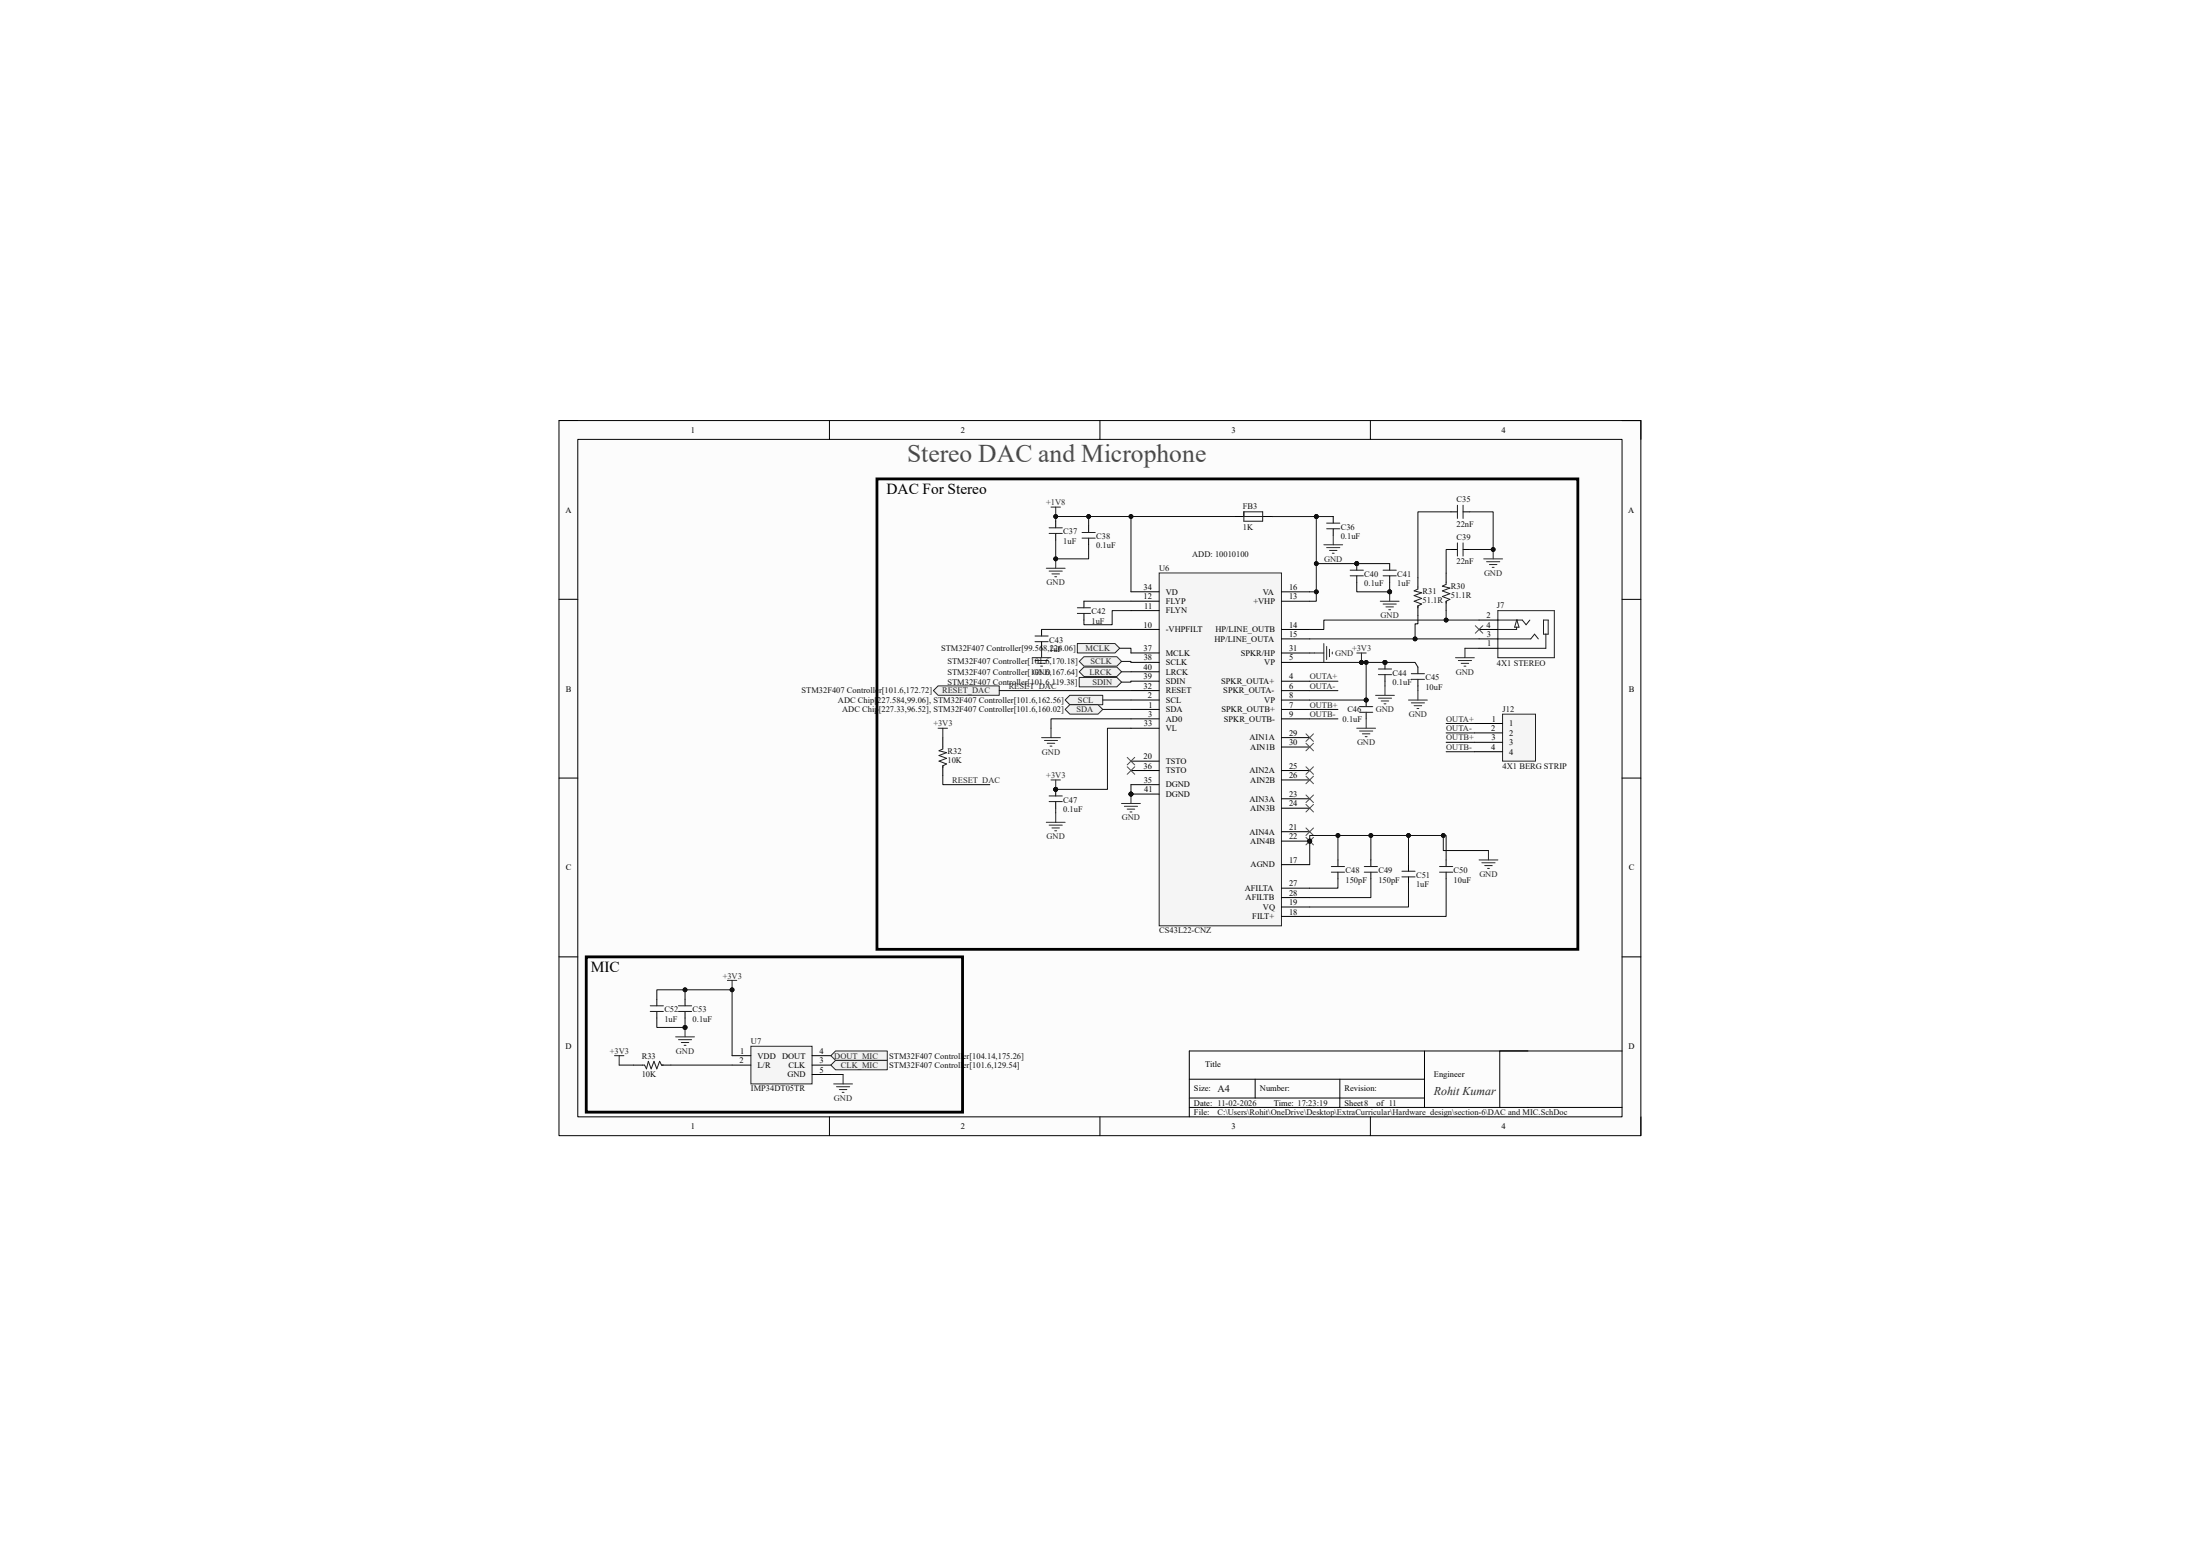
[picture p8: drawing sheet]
<svg xmlns="http://www.w3.org/2000/svg" width="594mm" height="420mm" viewBox="0 0 594 420" stroke-linecap="round" stroke-linejoin="round" font-family="sans-serif">
<path d="M150.9 113.5h292.1v193h-292.1z" fill-rule="evenodd" fill="#fcfcfc"/>
<path d="M150.9 113.5h292.1v193h-292.1z" fill="none" stroke="#000" stroke-width=".27"/>
<path d="M156 118.6h281.9v182.9h-281.9z" fill-rule="evenodd" fill="#fcfcfc"/>
<g fill="none" stroke="#000" stroke-width=".27">
<path d="M150.9 113.5h5.1M156 118.6h281.9v182.9h-281.9zM223.9 113.5v5.1M297 113.5v5.1M370 113.5v5.1M437.9 113.5h5.1v5.1M150.9 161.8h5.1M437.9 161.8h5.1M150.9 210h5.1M437.9 210h5.1M150.9 258.3h5.1M437.9 258.3h5.1"/>
<path d="M321.1 291.3h63.5M321.1 298.9h116.8M321.1 296.4h63.5M338.9 291.3v5.1M361.7 291.3v7.6M384.6 283.7v15.2M404.9 283.7v15.2M437.9 283.7h-116.8v17.8M223.9 301.5v5M297 301.5v5M370 301.5v5M443 301.5v5"/>
</g>
<circle cx="353.6" cy="227" r=".51" fill="#0e0e0e"/>
<circle cx="353.6" cy="227" r=".51" fill="none" stroke="#0e0e0e" stroke-width=".27"/>
<circle cx="305.3" cy="214.3" r=".51" fill="#0e0e0e"/>
<circle cx="305.3" cy="214.3" r=".51" fill="none" stroke="#0e0e0e" stroke-width=".27"/>
<path d="M313 154.7h33v95.2h-33z" fill-rule="evenodd" fill="#f5f5f5"/>
<path d="M313 154.7h33v95.2h-33z" fill="none" stroke="#262626" stroke-width=".27"/>
<g fill="none" stroke="#000" stroke-width=".27">
<path d="M346 159.7h7.6M305.4 169.9h7.6M305.4 164.8h7.6M305.4 162.3h7.6M346 178.8h7.6M346 169.9h7.6M346 162.3h7.6M346 172.4h7.6M305.4 191.5h7.6M305.4 188.9h7.6M305.4 194h7.6M346 191.5h7.6"/>
<path d="M346 189h7.6M346 194h7.6M346 183.9h7.6M346 186.4h7.6M305.4 205.4h7.6M346 233.4h7.6M346 224.5h7.6M346 227h7.6M346 247.4h7.6M346 244.8h7.6"/>
</g>
<circle cx="353.6" cy="227" r=".51" fill="#0e0e0e"/>
<circle cx="353.6" cy="227" r=".51" fill="none" stroke="#0e0e0e" stroke-width=".27"/>
<g fill="none" stroke="#000" stroke-width=".27">
<path d="M305.4 159.7h7.6M305.4 176.2h7.6M305.4 178.8h7.6M346 176.3h7.6M305.4 186.4h7.6M305.4 196.6h7.6M305.4 183.9h7.6M305.4 181.3h7.6M346 199.1h7.6M305.4 208h7.6M305.4 211.8h7.6M305.4 214.3h7.6"/>
<path d="M346 215.6h7.6M346 218.1h7.6M346 208h7.6M346 210.5h7.6M346 201.6h7.6M346 239.7h7.6M346 242.3h7.6"/>
</g>
<circle cx="305.3" cy="214.3" r=".51" fill="#0e0e0e"/>
<circle cx="305.3" cy="214.3" r=".51" fill="none" stroke="#0e0e0e" stroke-width=".27"/>
<path d="M285 140.7v1.8M285 144v1.8M293.9 142v1.7M293.9 145.3v1.7" fill="none" stroke="#000" stroke-width=".27"/>
<path d="M283.3 144h3.5M283.3 142.5h3.5M292.1 145.3h3.6M292.1 143.7h3.6" fill="none" stroke="#1c1c1c" stroke-width=".27"/>
<path d="M282.5 153.4h5.1M283.3 154.1h3.5M284 154.9h2M284.8 155.7h.5M285 150.8v2.6" fill="none" stroke="#262626" stroke-width=".27"/>
<circle cx="285" cy="150.8" r=".51" fill="#0e0e0e"/>
<circle cx="285" cy="150.8" r=".51" fill="none" stroke="#0e0e0e" stroke-width=".27"/>
<path d="M281.2 169.9v1.8M281.2 173.2v1.8M292.7 162.3v1.8M292.7 165.6v1.8" fill="none" stroke="#000" stroke-width=".27"/>
<path d="M279.4 173.2h3.6M279.4 171.7h3.6M290.9 165.6h3.5M290.9 164.1h3.5" fill="none" stroke="#1c1c1c" stroke-width=".27"/>
<path d="M278.7 177.5h5.1M279.4 178.3h3.6M280.2 179h2M281 179.8h.5M281.2 175v2.5" fill="none" stroke="#262626" stroke-width=".27"/>
<path d="M290.9 173.7h10.1l1.3 1.3-1.3 1.2h-10.1z" fill-rule="evenodd" fill="#f0f0f0"/>
<path d="M290.9 173.7h10.1l1.3 1.3-1.3 1.2h-10.1z" fill="none" stroke="#262626" stroke-width=".27"/>
<path d="M292.7 177.3h8.8l1.3 1.2-1.3 1.3h-8.8l-1.3-1.3z" fill-rule="evenodd" fill="#f0f0f0"/>
<path d="M292.7 177.3h8.8l1.3 1.2-1.3 1.3h-8.8l-1.3-1.3z" fill="none" stroke="#262626" stroke-width=".27"/>
<path d="M292.7 180.1h8.8l1.3 1.2-1.3 1.3h-8.8l-1.3-1.3z" fill-rule="evenodd" fill="#f0f0f0"/>
<path d="M292.7 180.1h8.8l1.3 1.2-1.3 1.3h-8.8l-1.3-1.3z" fill="none" stroke="#262626" stroke-width=".27"/>
<path d="M291.4 182.8h10.1l1.3 1.3-1.3 1.3h-10.1z" fill-rule="evenodd" fill="#f0f0f0"/>
<path d="M291.4 182.8h10.1l1.3 1.3-1.3 1.3h-10.1z" fill="none" stroke="#262626" stroke-width=".27"/>
<path d="M252 186.4l1.3-1.3h16.5v2.6h-16.5z" fill-rule="evenodd" fill="#f0f0f0"/>
<path d="M283.8 136.9h2.5M285 136.9v2.5M252 186.4l1.3-1.3h16.5v2.6h-16.5z" fill="none" stroke="#262626" stroke-width=".27"/>
<path d="M254.6 199.1v2.5M254.6 206.7v2.6" fill="none" stroke="#000" stroke-width=".27"/>
<path d="M254.6 201.6v.6l-1.1 .4 2.1 .6-2.1 .7 2.1 .8-2.1 .7 2.1 .8-1 .5v.5" fill="none" stroke="#1c1c1c" stroke-width=".27"/>
<circle cx="285" cy="139.4" r=".51" fill="#0e0e0e"/>
<circle cx="285" cy="139.4" r=".51" fill="none" stroke="#0e0e0e" stroke-width=".27"/>
<path d="M253.3 196.6h2.5M254.6 196.6v2.5" fill="none" stroke="#262626" stroke-width=".27"/>
<path d="M287.6 188.9l1.2-1.2h8.9v2.5h-8.9z" fill-rule="evenodd" fill="#f0f0f0"/>
<path d="M287.6 188.9l1.2-1.2h8.9v2.5h-8.9z" fill="none" stroke="#262626" stroke-width=".27"/>
<path d="M287.6 191.5l1.2-1.3h7.7l1.2 1.3-1.2 1.3h-7.7z" fill-rule="evenodd" fill="#f0f0f0"/>
<path d="M281.2 199.1h5.1M282 199.9h3.5M283.8 196.6v2.5M287.6 191.5l1.2-1.3h7.7l1.2 1.3-1.2 1.3h-7.7zM282.7 200.6h2.1M283.5 201.4h.5M283.8 210.5h2.5M285 210.5v2.6" fill="none" stroke="#262626" stroke-width=".27"/>
<circle cx="285" cy="213.1" r=".51" fill="#0e0e0e"/>
<circle cx="285" cy="213.1" r=".51" fill="none" stroke="#0e0e0e" stroke-width=".27"/>
<circle cx="285" cy="213.1" r=".51" fill="#0e0e0e"/>
<circle cx="285" cy="213.1" r=".51" fill="none" stroke="#0e0e0e" stroke-width=".27"/>
<path d="M285 213.1v1.7M285 216.4v1.7" fill="none" stroke="#000" stroke-width=".27"/>
<circle cx="285" cy="213.1" r=".51" fill="#0e0e0e"/>
<circle cx="285" cy="213.1" r=".51" fill="none" stroke="#0e0e0e" stroke-width=".27"/>
<path d="M283.3 216.4h3.5M283.3 214.8h3.5" fill="none" stroke="#1c1c1c" stroke-width=".27"/>
<path d="M285 219.4v2.6M302.8 216.9h5.1M303.6 217.6h3.5M304.3 218.4h2.1M305.1 219.2h.5M305.4 214.3v2.6M282.5 222h5.1M283.3 222.7h3.5M284 223.5h2M284.8 224.2h.5" fill="none" stroke="#262626" stroke-width=".27"/>
<circle cx="305.3" cy="214.3" r=".51" fill="#0e0e0e"/>
<circle cx="305.3" cy="214.3" r=".51" fill="none" stroke="#0e0e0e" stroke-width=".27"/>
<path d="M304.3 204.4l2.1 2.1M304.3 207l2.1 2M306.4 204.4l-2.1 2.1M306.4 207l-2.1 2" fill="none" stroke="#4c4c4c" stroke-width=".27"/>
<path d="M333.3 139.4h2.5M340.9 139.4h2.6M360 139.4v1.8M360 142.7v1.8" fill="none" stroke="#000" stroke-width=".27"/>
<path d="M335.8 138.1h5.1v2.6h-5.1zM335.8 139.4h5.1M358.2 142.7h3.5M358.2 141.2h3.5" fill="none" stroke="#1c1c1c" stroke-width=".27"/>
<path d="M357.4 147h5.1M358.2 147.8h3.5M358.9 148.6h2.1M359.7 149.3h.5M360 144.5v2.5" fill="none" stroke="#262626" stroke-width=".27"/>
<circle cx="366.3" cy="152.1" r=".51" fill="#0e0e0e"/>
<circle cx="366.3" cy="152.1" r=".51" fill="none" stroke="#0e0e0e" stroke-width=".27"/>
<path d="M366.3 152.1v1.8M366.3 155.4v1.8" fill="none" stroke="#000" stroke-width=".27"/>
<circle cx="366.3" cy="152.1" r=".51" fill="#0e0e0e"/>
<circle cx="366.3" cy="152.1" r=".51" fill="none" stroke="#0e0e0e" stroke-width=".27"/>
<path d="M364.5 155.4h3.6M364.5 153.9h3.6" fill="none" stroke="#1c1c1c" stroke-width=".27"/>
<path d="M375.2 159.7v2.6M372.7 162.3h5M373.4 163h3.6M374.2 163.8h2M374.9 164.6h.6" fill="none" stroke="#262626" stroke-width=".27"/>
<circle cx="375.2" cy="159.7" r=".51" fill="#0e0e0e"/>
<circle cx="375.2" cy="159.7" r=".51" fill="none" stroke="#0e0e0e" stroke-width=".27"/>
<path d="M375.2 152.1v1.8M375.2 155.4v1.8" fill="none" stroke="#000" stroke-width=".27"/>
<path d="M373.4 155.4h3.6M373.4 153.9h3.6" fill="none" stroke="#1c1c1c" stroke-width=".27"/>
<path d="M366.3 176.3h2.6M367.6 176.3v2.5" fill="none" stroke="#262626" stroke-width=".27"/>
<circle cx="367.6" cy="178.8" r=".51" fill="#0e0e0e"/>
<circle cx="367.6" cy="178.8" r=".51" fill="none" stroke="#0e0e0e" stroke-width=".27"/>
<circle cx="368.8" cy="189" r=".51" fill="#0e0e0e"/>
<circle cx="368.8" cy="189" r=".51" fill="none" stroke="#0e0e0e" stroke-width=".27"/>
<path d="M368.9 189v1.7M368.9 192.3v1.7" fill="none" stroke="#000" stroke-width=".27"/>
<circle cx="368.8" cy="189" r=".51" fill="#0e0e0e"/>
<circle cx="368.8" cy="189" r=".51" fill="none" stroke="#0e0e0e" stroke-width=".27"/>
<path d="M367.1 192.3h3.5M367.1 190.7h3.5" fill="none" stroke="#1c1c1c" stroke-width=".27"/>
<path d="M366.3 196.6h5.1M367.1 197.3h3.5M367.8 198.1h2.1M368.6 198.8h.5M368.9 194v2.6" fill="none" stroke="#262626" stroke-width=".27"/>
<circle cx="373.9" cy="178.8" r=".51" fill="#0e0e0e"/>
<circle cx="373.9" cy="178.8" r=".51" fill="none" stroke="#0e0e0e" stroke-width=".27"/>
<path d="M373.9 178.8v1.8M373.9 182.1v1.8" fill="none" stroke="#000" stroke-width=".27"/>
<circle cx="373.9" cy="178.8" r=".51" fill="#0e0e0e"/>
<circle cx="373.9" cy="178.8" r=".51" fill="none" stroke="#0e0e0e" stroke-width=".27"/>
<path d="M372.2 182.1h3.5M372.2 180.6h3.5M381 183.4h3.6M381 181.8h3.6" fill="none" stroke="#1c1c1c" stroke-width=".27"/>
<path d="M371.4 187.7h5.1M372.2 188.4h3.5M372.9 189.2h2M373.7 190h.5M373.9 185.1v2.6M380.3 189h5.1M381 189.7h3.6M381.8 190.5h2M382.6 191.2h.5M382.8 186.4v2.6" fill="none" stroke="#262626" stroke-width=".27"/>
<path d="M382.8 180.1v1.7M382.8 183.4v1.7" fill="none" stroke="#000" stroke-width=".27"/>
<g fill="none" stroke="#4c4c4c" stroke-width=".27">
<path d="M352.6 198.1l2 2M354.6 198.1l-2 2M352.6 200.6l2 2M352.6 207l2 2M352.6 209.5l2 2M352.6 214.6l2 2M352.6 217.1l2 2.1M354.6 200.6l-2 2M354.6 207l-2 2M354.6 209.5l-2 2M354.6 214.6l-2 2M354.6 217.1l-2 2.1"/>
<path d="M352.6 223.5l2 2M352.6 226l2 2M354.6 223.5l-2 2M354.6 226l-2 2"/>
</g>
<circle cx="353.6" cy="227" r=".51" fill="#0e0e0e"/>
<circle cx="353.6" cy="227" r=".51" fill="none" stroke="#0e0e0e" stroke-width=".27"/>
<g fill="none" stroke="#262626" stroke-width=".27">
<path d="M400.6 150.9h5.1M401.4 151.6h3.5M402.1 152.4h2.1M402.9 153.1h.5M403.1 148.3v2.6M354.9 176.3h2.5M357.4 173.7v5.1M358.2 174.5v3.5M358.9 175.2v2.1M359.7 176v.5M393 177.5h5.1M393.7 178.3h3.6"/>
<path d="M394.5 179h2M395.3 179.8h.5M395.5 175v2.5M399.3 232.1h5.1M400.1 232.9h3.5M400.9 233.6h2M401.6 234.4h.5M401.9 229.6v2.5"/>
</g>
<g fill="none" stroke="#000" stroke-width=".27">
<path d="M390.4 154.7v2.5M391.7 148.3h1.8M395 148.3h1.8M390.4 162.3v2.5M399.3 175h5.1M399.3 172.4h5.1M399.3 169.9h5.1M399.3 167.4h5.1M361.2 232.1v1.8M361.2 235.4v1.8M370.1 232.1v1.8M370.1 235.4v1.8"/>
<path d="M380.3 233.4v1.8M380.3 236.7v1.8M390.4 232.1v1.8M390.4 235.4v1.8"/>
</g>
<g fill="none" stroke="#1c1c1c" stroke-width=".27">
<path d="M390.4 157.2v.5l-1 .5 2.1 .5-2.1 .8 2.1 .8-2.1 .7 2.1 .8-1.1 .5v.5M393.5 146.5v3.6M395 146.5v3.6M404.4 167.4h6.6l1 1.2 1-1.2M404.4 172.4h8.9l1-1.2 1 1.2M404.4 164.8h15.3v12.7h-15.3zM404.4 169.9h5.1M409.5 169.3v.6M409.5 167.4h.1M409.5 167.4l.6 1.9h-1.2zM416.7 167.4h1.3v3.8h-1.3zM417.4 171.2v3.8h-13"/>
<path d="M359.5 235.4h3.5M359.5 233.9h3.5M368.3 235.4h3.6M368.3 233.9h3.6M378.5 236.7h3.6M378.5 235.2h3.6M388.7 235.4h3.5M388.7 233.9h3.5"/>
</g>
<path d="M398.3 168.9l2 2M400.3 168.9l-2 2" fill="none" stroke="#4c4c4c" stroke-width=".27"/>
<circle cx="403.1" cy="148.3" r=".51" fill="#0e0e0e"/>
<circle cx="403.1" cy="148.3" r=".51" fill="none" stroke="#0e0e0e" stroke-width=".27"/>
<path d="M391.7 138.2h1.8M395 138.2h1.8M382.8 155.9v2.6M382.8 163.6v2.5" fill="none" stroke="#000" stroke-width=".27"/>
<path d="M393.5 136.4v3.5M395 136.4v3.5M382.8 158.5v.5l-1 .5 2 .5-2 .8 2 .7-2 .8 2 .7-1 .6v.5" fill="none" stroke="#1c1c1c" stroke-width=".27"/>
<path d="M202.7 282.4h16.5v10.2h-16.5z" fill-rule="evenodd" fill="#f5f5f5"/>
<path d="M196.4 264.6h2.5M197.7 264.6v2.6M202.7 282.4h16.5v10.2h-16.5z" fill="none" stroke="#262626" stroke-width=".27"/>
<path d="M197.7 284.9h5M197.7 287.5h5M219.2 284.9h5.1M219.2 287.5h5.1M219.2 290h5.1" fill="none" stroke="#000" stroke-width=".27"/>
<circle cx="197.7" cy="267.2" r=".51" fill="#0e0e0e"/>
<circle cx="197.7" cy="267.2" r=".51" fill="none" stroke="#0e0e0e" stroke-width=".27"/>
<path d="M177.3 269.7v1.8M177.3 273v1.8M185 269.7v1.8M185 273v1.8" fill="none" stroke="#000" stroke-width=".27"/>
<path d="M175.6 273h3.5M175.6 271.5h3.5M183.2 273h3.5M183.2 271.5h3.5" fill="none" stroke="#1c1c1c" stroke-width=".27"/>
<path d="M182.4 279.9h5.1M185 277.3v2.6M183.2 280.6h3.5M183.9 281.4h2.1M184.7 282.2h.5" fill="none" stroke="#262626" stroke-width=".27"/>
<circle cx="185" cy="277.3" r=".51" fill="#0e0e0e"/>
<circle cx="185" cy="277.3" r=".51" fill="none" stroke="#0e0e0e" stroke-width=".27"/>
<path d="M171 287.5h2.5M178.6 287.5h2.5" fill="none" stroke="#000" stroke-width=".27"/>
<path d="M173.5 287.5h.5l.5 1 .5-2 .8 2 .8-2 .7 2 .8-2 .5 1h.5" fill="none" stroke="#1c1c1c" stroke-width=".27"/>
<path d="M165.9 284.9h2.5M167.2 284.9v2.6" fill="none" stroke="#262626" stroke-width=".27"/>
<path d="M224.3 284.9l1.3-1.2h14v2.5h-14z" fill-rule="evenodd" fill="#f0f0f0"/>
<path d="M224.3 284.9l1.3-1.2h14v2.5h-14z" fill="none" stroke="#262626" stroke-width=".27"/>
<path d="M225.6 286.2h14v2.6h-14l-1.3-1.3z" fill-rule="evenodd" fill="#f0f0f0"/>
<path d="M225.6 286.2h14v2.6h-14l-1.3-1.3z" fill="none" stroke="#262626" stroke-width=".27"/>
<path d="M236.8 129.3h189.2v126.9h-189.2zM158.3 258.3h101.6v41.9h-101.6z" fill="none" stroke="#000" stroke-width=".76"/>
<path d="M405.7 192.8h8.9v12.6h-8.9z" fill-rule="evenodd" fill="#f5f5f5"/>
<path d="M405.7 192.8h8.9v12.6h-8.9zM225.1 292.6h5.1M225.8 293.3h3.6M226.6 294.1h2M227.4 294.9h.5M227.6 290v2.6" fill="none" stroke="#262626" stroke-width=".27"/>
<path d="M398.1 195.3h7.6M398.1 197.8h7.6M398.1 200.4h7.6M398.1 202.9h7.6" fill="none" stroke="#000" stroke-width=".27"/>
<path d="M390.4 164.8v2.6" fill="none" stroke="#0e0e0e" stroke-width=".27"/>
<circle cx="390.4" cy="167.4" r=".51" fill="#0e0e0e"/>
<g fill="none" stroke="#0e0e0e" stroke-width=".27">
<path d="M177.3 274.8v2.5h7.7M167.2 287.5h3.8"/>
<circle cx="390.4" cy="167.4" r=".51"/>
</g>
<circle cx="185" cy="277.3" r=".51" fill="#0e0e0e"/>
<g fill="none" stroke="#0e0e0e" stroke-width=".27">
<path d="M185 267.2h-7.7v2.5"/>
<circle cx="185" cy="277.3" r=".51"/>
</g>
<circle cx="185" cy="267.2" r=".51" fill="#0e0e0e"/>
<g fill="none" stroke="#0e0e0e" stroke-width=".27">
<path d="M185 269.7v-2.5h12.7v17.7M181.1 287.5h16.6"/>
<circle cx="185" cy="267.2" r=".51"/>
</g>
<circle cx="185" cy="267.2" r=".51" fill="#0e0e0e"/>
<circle cx="185" cy="267.2" r=".51" fill="none" stroke="#0e0e0e" stroke-width=".27"/>
<circle cx="197.7" cy="267.2" r=".51" fill="#0e0e0e"/>
<g fill="none" stroke="#0e0e0e" stroke-width=".27">
<path d="M281.2 169.9h24.2M269.8 186.4h35.6M305.4 194h-21.6v2.6M305.4 196.6h-6.4v16.5h-14M254.6 209.3v2.5h12.7M224.3 290h3.3"/>
<circle cx="197.7" cy="267.2" r=".51"/>
</g>
<circle cx="285" cy="213.1" r=".51" fill="#0e0e0e"/>
<g fill="none" stroke="#0e0e0e" stroke-width=".27">
<path d="M285 145.8v5h8.9v-3.8"/>
<circle cx="285" cy="213.1" r=".51"/>
</g>
<circle cx="285" cy="150.8" r=".51" fill="#0e0e0e"/>
<g fill="none" stroke="#0e0e0e" stroke-width=".27">
<path d="M333.3 139.4h-48.3v1.3"/>
<circle cx="285" cy="150.8" r=".51"/>
</g>
<circle cx="285" cy="139.4" r=".51" fill="#0e0e0e"/>
<circle cx="285" cy="139.4" r=".51" fill="none" stroke="#0e0e0e" stroke-width=".27"/>
<circle cx="293.9" cy="139.4" r=".51" fill="#0e0e0e"/>
<circle cx="293.9" cy="139.4" r=".51" fill="none" stroke="#0e0e0e" stroke-width=".27"/>
<circle cx="305.3" cy="139.4" r=".51" fill="#0e0e0e"/>
<g fill="none" stroke="#0e0e0e" stroke-width=".27">
<path d="M343.5 139.4h11.9M292.7 162.3h12.7M302.3 175h3.1v1.2M302.8 178.5h2.6v.3M305.4 164.8h-5.1v3.8h-7.6v-1.2M297.7 191.5h7.7M297.7 188.9h7.7M302.8 181.3h2.6M305.4 183.9v.2h-2.6"/>
<circle cx="305.3" cy="139.4" r=".51"/>
</g>
<circle cx="355.4" cy="139.4" r=".51" fill="#0e0e0e"/>
<g fill="none" stroke="#0e0e0e" stroke-width=".27">
<path d="M361.2 237.2v2.5h-7.6M370.1 237.2v5.1h-16.5M380.3 238.5v6.3h-26.7M390.4 237.2v10.2h-36.8M401.9 229.6h-12.2v-4.1h-36.1v7.9"/>
<circle cx="355.4" cy="139.4" r=".51"/>
</g>
<circle cx="389.7" cy="225.5" r=".51" fill="#0e0e0e"/>
<circle cx="389.7" cy="225.5" r=".51" fill="none" stroke="#0e0e0e" stroke-width=".27"/>
<circle cx="380.3" cy="225.5" r=".51" fill="#0e0e0e"/>
<circle cx="380.3" cy="225.5" r=".51" fill="none" stroke="#0e0e0e" stroke-width=".27"/>
<circle cx="370.1" cy="225.5" r=".51" fill="#0e0e0e"/>
<circle cx="370.1" cy="225.5" r=".51" fill="none" stroke="#0e0e0e" stroke-width=".27"/>
<circle cx="361.2" cy="225.5" r=".51" fill="#0e0e0e"/>
<circle cx="361.2" cy="225.5" r=".51" fill="none" stroke="#0e0e0e" stroke-width=".27"/>
<circle cx="353.6" cy="227" r=".51" fill="#0e0e0e"/>
<g fill="none" stroke="#0e0e0e" stroke-width=".27">
<path d="M353.6 178.8h14M353.6 194h7.6M353.6 191.5h7.6M353.6 186.4h7.6M353.6 183.9h7.6"/>
<circle cx="353.6" cy="227" r=".51"/>
</g>
<circle cx="367.6" cy="178.8" r=".51" fill="#0e0e0e"/>
<g fill="none" stroke="#0e0e0e" stroke-width=".27">
<path d="M353.6 172.4h45.7M353.6 176.3h1.3"/>
<circle cx="367.6" cy="178.8" r=".51"/>
</g>
<circle cx="382.1" cy="172.4" r=".51" fill="#0e0e0e"/>
<g fill="none" stroke="#0e0e0e" stroke-width=".27">
<path d="M399.3 167.4h-41.9v2.5h-3.8"/>
<circle cx="382.1" cy="172.4" r=".51"/>
</g>
<circle cx="390.4" cy="167.4" r=".51" fill="#0e0e0e"/>
<g fill="none" stroke="#0e0e0e" stroke-width=".27">
<path d="M355.4 139.4v22.9h-1.8"/>
<circle cx="390.4" cy="167.4" r=".51"/>
</g>
<circle cx="355.4" cy="159.7" r=".51" fill="#0e0e0e"/>
<circle cx="355.4" cy="159.7" r=".51" fill="none" stroke="#0e0e0e" stroke-width=".27"/>
<circle cx="355.4" cy="152.1" r=".51" fill="#0e0e0e"/>
<circle cx="355.4" cy="152.1" r=".51" fill="none" stroke="#0e0e0e" stroke-width=".27"/>
<circle cx="355.4" cy="139.4" r=".51" fill="#0e0e0e"/>
<g fill="none" stroke="#0e0e0e" stroke-width=".27">
<path d="M353.6 159.7h1.8"/>
<circle cx="355.4" cy="139.4" r=".51"/>
</g>
<circle cx="355.4" cy="159.7" r=".51" fill="#0e0e0e"/>
<g fill="none" stroke="#0e0e0e" stroke-width=".27">
<path d="M355.4 152.1h10.9"/>
<circle cx="355.4" cy="159.7" r=".51"/>
</g>
<circle cx="366.3" cy="152.1" r=".51" fill="#0e0e0e"/>
<circle cx="366.3" cy="152.1" r=".51" fill="none" stroke="#0e0e0e" stroke-width=".27"/>
<circle cx="355.4" cy="152.1" r=".51" fill="#0e0e0e"/>
<g fill="none" stroke="#0e0e0e" stroke-width=".27">
<path d="M355.4 139.4h4.6"/>
<circle cx="355.4" cy="152.1" r=".51"/>
</g>
<circle cx="355.4" cy="139.4" r=".51" fill="#0e0e0e"/>
<g fill="none" stroke="#0e0e0e" stroke-width=".27">
<path d="M366.3 157.2v2.5h8.9"/>
<circle cx="355.4" cy="139.4" r=".51"/>
</g>
<circle cx="375.2" cy="159.7" r=".51" fill="#0e0e0e"/>
<g fill="none" stroke="#0e0e0e" stroke-width=".27">
<path d="M366.3 152.1h8.9"/>
<circle cx="375.2" cy="159.7" r=".51"/>
</g>
<circle cx="366.3" cy="152.1" r=".51" fill="#0e0e0e"/>
<g fill="none" stroke="#0e0e0e" stroke-width=".27">
<path d="M382.8 166.1v2.3h-.7v4"/>
<circle cx="366.3" cy="152.1" r=".51"/>
</g>
<circle cx="382.1" cy="172.4" r=".51" fill="#0e0e0e"/>
<g fill="none" stroke="#0e0e0e" stroke-width=".27">
<path d="M391.7 138.2h-8.9v17.7M389.7 225.5h.7v6.6"/>
<circle cx="382.1" cy="172.4" r=".51"/>
</g>
<circle cx="389.7" cy="225.5" r=".51" fill="#0e0e0e"/>
<g fill="none" stroke="#0e0e0e" stroke-width=".27">
<path d="M396.8 138.2h6.3v10.1h-6.3M391.7 148.3h-1.3v6.4M395.5 175h3.8M390.4 197.8h7.7M390.4 195.3h7.7M390.4 202.9h7.7M390.4 200.4h7.7"/>
<circle cx="389.7" cy="225.5" r=".51"/>
</g>
<circle cx="403.1" cy="148.3" r=".51" fill="#0e0e0e"/>
<g fill="none" stroke="#0e0e0e" stroke-width=".27">
<path d="M185 274.8v2.5"/>
<circle cx="403.1" cy="148.3" r=".51"/>
</g>
<circle cx="185" cy="277.3" r=".51" fill="#0e0e0e"/>
<g fill="none" stroke="#0e0e0e" stroke-width=".27">
<path d="M293.9 139.4v2.6M285 218.1v1.3"/>
<circle cx="185" cy="277.3" r=".51"/>
</g>
<circle cx="293.9" cy="139.4" r=".51" fill="#0e0e0e"/>
<g fill="none" stroke="#0e0e0e" stroke-width=".27">
<path d="M305.4 211.8v2.5"/>
<circle cx="293.9" cy="139.4" r=".51"/>
</g>
<circle cx="305.3" cy="214.3" r=".51" fill="#0e0e0e"/>
<g fill="none" stroke="#0e0e0e" stroke-width=".27">
<path d="M305.4 139.4v20.3"/>
<circle cx="305.3" cy="214.3" r=".51"/>
</g>
<circle cx="305.3" cy="139.4" r=".51" fill="#0e0e0e"/>
<g fill="none" stroke="#0e0e0e" stroke-width=".27">
<path d="M361.2 225.5v6.6"/>
<circle cx="305.3" cy="139.4" r=".51"/>
</g>
<circle cx="361.2" cy="225.5" r=".51" fill="#0e0e0e"/>
<g fill="none" stroke="#0e0e0e" stroke-width=".27">
<path d="M370.1 225.5v6.6"/>
<circle cx="361.2" cy="225.5" r=".51"/>
</g>
<circle cx="370.1" cy="225.5" r=".51" fill="#0e0e0e"/>
<g fill="none" stroke="#0e0e0e" stroke-width=".27">
<path d="M375.2 157.2v2.5M373.9 183.9v1.2"/>
<circle cx="370.1" cy="225.5" r=".51"/>
</g>
<circle cx="375.2" cy="159.7" r=".51" fill="#0e0e0e"/>
<g fill="none" stroke="#0e0e0e" stroke-width=".27">
<path d="M380.3 225.5v7.9"/>
<circle cx="375.2" cy="159.7" r=".51"/>
</g>
<circle cx="380.3" cy="225.5" r=".51" fill="#0e0e0e"/>
<g fill="none" stroke="#0e0e0e" stroke-width=".27">
<path d="M367.6 178.8h1.3M382.8 185.1v1.3"/>
<circle cx="380.3" cy="225.5" r=".51"/>
</g>
<circle cx="367.6" cy="178.8" r=".51" fill="#0e0e0e"/>
<circle cx="367.6" cy="178.8" r=".51" fill="none" stroke="#0e0e0e" stroke-width=".27"/>
<circle cx="368.8" cy="178.8" r=".51" fill="#0e0e0e"/>
<g fill="none" stroke="#0e0e0e" stroke-width=".27">
<path d="M373.9 178.8h8.2l.7 1.3"/>
<circle cx="368.8" cy="178.8" r=".51"/>
</g>
<circle cx="373.9" cy="178.8" r=".51" fill="#0e0e0e"/>
<g fill="none" stroke="#0e0e0e" stroke-width=".27">
<path d="M373.9 178.8h-5v10.2h-15.3"/>
<circle cx="373.9" cy="178.8" r=".51"/>
</g>
<circle cx="368.8" cy="189" r=".51" fill="#0e0e0e"/>
<circle cx="368.8" cy="189" r=".51" fill="none" stroke="#0e0e0e" stroke-width=".27"/>
<circle cx="368.8" cy="178.8" r=".51" fill="#0e0e0e"/>
<circle cx="368.8" cy="178.8" r=".51" fill="none" stroke="#0e0e0e" stroke-width=".27"/>
<circle cx="373.9" cy="178.8" r=".51" fill="#0e0e0e"/>
<circle cx="373.9" cy="178.8" r=".51" fill="none" stroke="#0e0e0e" stroke-width=".27"/>
<text font-size="6.9" fill="#4c4c4c" x="244.9" y="124.7">Stereo DAC and Microphone</text>
<g font-size="4.1">
<text x="239.3" y="133.4">DAC For Stereo</text>
<text x="159.6" y="262.5">MIC</text>
</g>
<text font-size="3.2" fill="#262626" x="387.1" y="295.7">Rohit Kumar</text>
<text font-size="2.8" fill="#0e0e0e" x="328.7" y="294.8">A4</text>
<g font-size="2.3">
<text x="186.6" y="116.8">1</text>
<text x="259.4" y="116.8">2</text>
<text x="332.5" y="116.8">3</text>
<text x="405.4" y="116.8">4</text>
<text x="152.7" y="138.4">A</text>
<text x="439.6" y="138.4">A</text>
<text x="308.7" y="161.8">12</text>
<text x="308.7" y="159.2">34</text>
<text x="314.7" y="160.5">VD</text>
<text x="340.9" y="160.5">VA</text>
<text x="348" y="161.8">13</text>
<text x="348" y="159.2">16</text>
<text x="308.9" y="164.3">11</text>
<text x="314.7" y="165.6">FLYN</text>
<text x="314.7" y="163">FLYP</text>
<text x="338.4" y="163">+VHP</text>
<text x="401.3" y="166.8">2</text>
<text x="308.7" y="169.4">10</text>
<text x="314.7" y="170.6">-VHPFILT</text>
<text x="327.9" y="173.2">HP/LINE_OUTA</text>
<text x="328.2" y="170.6">HP/LINE_OUTB</text>
<text x="348" y="169.4">14</text>
<text x="348" y="171.9">15</text>
<text x="401.3" y="169.4">4</text>
<text x="401.4" y="171.9">3</text>
<text x="308.7" y="175.7">37</text>
<text x="308.8" y="178.3">38</text>
<text x="314.7" y="177">MCLK</text>
<text x="314.7" y="179.5">SCLK</text>
<text x="335" y="177">SPKR/HP</text>
<text x="341.3" y="179.5">VP</text>
<text x="348" y="178.3">5</text>
<text x="348" y="175.7">31</text>
<text x="401.5" y="174.5">1</text>
<text x="308.7" y="185.9">32</text>
<text x="308.7" y="183.3">39</text>
<text x="308.7" y="180.8">40</text>
<text x="314.7" y="184.6">SDIN</text>
<text x="314.7" y="182.1">LRCK</text>
<text x="329.7" y="184.6">SPKR_OUTA+</text>
<text x="348" y="183.3">4</text>
<text x="348" y="185.9">6</text>
<text x="152.7" y="186.6">B</text>
<text x="309.9" y="188.4">2</text>
<text x="310" y="191">1</text>
<text x="314.7" y="189.7">SCL</text>
<text x="314.7" y="187.2">RESET</text>
<text x="330.3" y="187.2">SPKR_OUTA-</text>
<text x="341.3" y="189.7">VP</text>
<text x="348" y="191">7</text>
<text x="348" y="188.4">8</text>
<text x="439.8" y="186.6">B</text>
<text x="308.8" y="196">33</text>
<text x="310" y="193.5">3</text>
<text x="314.7" y="192.2">SDA</text>
<text x="314.7" y="194.8">AD0</text>
<text x="314.7" y="197.3">VL</text>
<text x="329.8" y="192.2">SPKR_OUTB+</text>
<text x="330.4" y="194.8">SPKR_OUTB-</text>
<text x="348" y="193.5">9</text>
<text x="402.6" y="197.3">2</text>
<text x="402.8" y="194.8">1</text>
<text x="407.5" y="196">1</text>
<text x="337.4" y="199.9">AIN1A</text>
<text x="337.6" y="202.4">AIN1B</text>
<text x="348" y="198.6">29</text>
<text x="348" y="201.1">30</text>
<text x="402.6" y="202.4">4</text>
<text x="402.7" y="199.9">3</text>
<text x="407.5" y="198.6">2</text>
<text x="407.5" y="201.1">3</text>
<text x="407.5" y="203.7">4</text>
<text x="308.7" y="204.9">20</text>
<text x="308.7" y="207.5">36</text>
<text x="314.7" y="206.2">TSTO</text>
<text x="314.7" y="208.7">TSTO</text>
<text x="337.4" y="208.7">AIN2A</text>
<text x="348" y="207.5">25</text>
<text x="308.8" y="211.3">35</text>
<text x="308.9" y="213.8">41</text>
<text x="314.7" y="212.6">DGND</text>
<text x="314.7" y="215.1">DGND</text>
<text x="337.6" y="211.3">AIN2B</text>
<text x="348" y="215.1">23</text>
<text x="348" y="210">26</text>
<text x="337.4" y="216.4">AIN3A</text>
<text x="337.6" y="218.9">AIN3B</text>
<text x="348" y="217.6">24</text>
<text x="337.4" y="225.3">AIN4A</text>
<text x="337.6" y="227.8">AIN4B</text>
<text x="348" y="224">21</text>
<text x="348" y="226.5">22</text>
<text x="348" y="232.9">17</text>
<text x="152.7" y="234.9">C</text>
<text x="337.7" y="234.1">AGND</text>
<text x="348" y="239.2">27</text>
<text x="439.8" y="234.9">C</text>
<text x="336.1" y="240.5">AFILTA</text>
<text x="336.3" y="243">AFILTB</text>
<text x="341" y="245.6">VQ</text>
<text x="348" y="244.3">19</text>
<text x="348" y="241.8">28</text>
<text x="338.1" y="248.1">FILT+</text>
<text x="348" y="246.8">18</text>
<text x="152.7" y="283.2">D</text>
<text x="199.6" y="287">2</text>
<text x="199.8" y="284.4">1</text>
<text x="204.5" y="285.7">VDD</text>
<text x="211.2" y="285.7">DOUT</text>
<text x="221.3" y="287">3</text>
<text x="221.3" y="284.4">4</text>
<text x="325.4" y="288">Title</text>
<text x="439.7" y="283.2">D</text>
<text x="204.5" y="288.2">L/R</text>
<text x="212.6" y="290.8">GND</text>
<text x="212.9" y="288.2">CLK</text>
<text x="221.3" y="289.5">5</text>
<text x="387.1" y="290.8">Engineer</text>
<text x="322.4" y="294.6">Size:</text>
<text x="322.4" y="298.4">Date: 11-02-2026</text>
<text x="340.2" y="294.6">Number:</text>
<text x="344" y="298.4">Time: 17:23:19</text>
<text x="363" y="294.6">Revision:</text>
<text x="363" y="298.4">Sheet8</text>
<text x="371.6" y="298.4">of 11</text>
<text x="186.6" y="304.8">1</text>
<text x="259.4" y="304.8">2</text>
<text x="322.4" y="300.9">File:</text>
<text x="332.5" y="304.8">3</text>
<text x="405.4" y="304.8">4</text>
</g>
<g font-size="2.3" fill="#262626">
<text x="282.4" y="136.4">+1V8</text>
<text x="357.5" y="151.6">GND</text>
<text x="400.7" y="155.4">GND</text>
<text x="282.6" y="157.9">GND</text>
<text x="372.7" y="166.8">GND</text>
<text x="293.1" y="175.7">MCLK</text>
<text x="294.4" y="179.3">SCLK</text>
<text x="360.5" y="177">GND</text>
<text x="365" y="175.7">+3V3</text>
<text x="272.3" y="185.9">RESET_DAC</text>
<text x="278.8" y="182.1">GND</text>
<text x="294.1" y="182.1">LRCK</text>
<text x="294.9" y="184.9">SDIN</text>
<text x="353.6" y="183.3">OUTA+</text>
<text x="353.6" y="185.9">OUTA-</text>
<text x="393.1" y="182.1">GND</text>
<text x="254.3" y="187.2">RESET_DAC</text>
<text x="291" y="189.7">SCL</text>
<text x="353.6" y="191">OUTB+</text>
<text x="252" y="196">+3V3</text>
<text x="290.6" y="192.2">SDA</text>
<text x="353.6" y="193.5">OUTB-</text>
<text x="371.5" y="192.2">GND</text>
<text x="380.4" y="193.5">GND</text>
<text x="390.4" y="194.8">OUTA+</text>
<text x="390.4" y="197.3">OUTA-</text>
<text x="281.3" y="203.7">GND</text>
<text x="366.4" y="201.1">GND</text>
<text x="390.4" y="199.9">OUTB+</text>
<text x="390.4" y="202.4">OUTB-</text>
<text x="257.1" y="211.3">RESET_DAC</text>
<text x="282.5" y="210">+3V3</text>
<text x="302.9" y="221.4">GND</text>
<text x="282.6" y="226.5">GND</text>
<text x="399.4" y="236.7">GND</text>
<text x="195.1" y="264.1">+3V3</text>
<text x="164.6" y="284.4">+3V3</text>
<text x="182.5" y="284.4">GND</text>
<text x="225.3" y="285.7">DOUT_MIC</text>
<text x="227" y="288.2">CLK_MIC</text>
<text x="225.2" y="297.1">GND</text>
</g>
<g font-size="2.3" fill="#0e0e0e">
<text x="335.6" y="137.4">FB3</text>
<text x="393.2" y="135.6">C35</text>
<text x="335.6" y="143">1K</text>
<text x="362" y="143">C36</text>
<text x="393.2" y="142.2">22nF</text>
<text x="287.1" y="144.2">C37</text>
<text x="287.1" y="146.8">1uF</text>
<text x="296" y="145.5">C38</text>
<text x="296" y="148">0.1uF</text>
<text x="362" y="145.5">0.1uF</text>
<text x="393.2" y="145.8">C39</text>
<text x="313" y="154.1">U6</text>
<text x="321.9" y="150.3">ADD: 10010100</text>
<text x="368.3" y="155.7">C40</text>
<text x="377.2" y="155.7">C41</text>
<text x="393.2" y="152.4">22nF</text>
<text x="368.3" y="158.2">0.1uF</text>
<text x="377.2" y="158.2">1uF</text>
<text x="384.1" y="160.2">R31</text>
<text x="391.7" y="159">R30</text>
<text x="391.7" y="161.5">51.1R</text>
<text x="294.7" y="165.8">C42</text>
<text x="384.1" y="162.8">51.1R</text>
<text x="404.2" y="164">J7</text>
<text x="283.3" y="173.4">C43</text>
<text x="294.7" y="168.4">1uF</text>
<text x="254.1" y="175.7">STM32F407 Controller[99.568,226.06]</text>
<text x="255.8" y="179.3">STM32F407 Controller[101.6,170.18]</text>
<text x="283.3" y="176">1uF</text>
<text x="404.2" y="179.8">4X1 STEREO</text>
<text x="255.8" y="182.1">STM32F407 Controller[101.6,167.64]</text>
<text x="255.8" y="184.9">STM32F407 Controller[101.6,119.38]</text>
<text x="376" y="182.3">C44</text>
<text x="376" y="184.9">0.1uF</text>
<text x="384.9" y="183.6">C45</text>
<text x="216.4" y="187.2">STM32F407 Controller[101.6,172.72]</text>
<text x="226.2" y="189.7">ADC Chip[227.584,99.06], STM32F407 Controller[101.6,162.56]</text>
<text x="384.9" y="186.1">10uF</text>
<text x="227.4" y="192.2">ADC Chip[227.33,96.52], STM32F407 Controller[101.6,160.02]</text>
<text x="362.5" y="194.8">0.1uF</text>
<text x="363.8" y="192.2">C46</text>
<text x="405.7" y="192.2">J12</text>
<text x="255.8" y="203.4">R32</text>
<text x="255.8" y="206">10K</text>
<text x="405.7" y="207.5">4X1 BERG STRIP</text>
<text x="287.1" y="216.6">C47</text>
<text x="287.1" y="219.2">0.1uF</text>
<text x="363.3" y="235.7">C48</text>
<text x="363.3" y="238.2">150pF</text>
<text x="372.2" y="235.7">C49</text>
<text x="372.2" y="238.2">150pF</text>
<text x="382.3" y="236.9">C51</text>
<text x="382.3" y="239.5">1uF</text>
<text x="392.5" y="235.7">C50</text>
<text x="392.5" y="238.2">10uF</text>
<text x="313" y="251.9">CS43L22-CNZ</text>
<text x="179.4" y="273.3">C52</text>
<text x="179.4" y="275.8">1uF</text>
<text x="187" y="273.3">C53</text>
<text x="187" y="275.8">0.1uF</text>
<text x="202.7" y="281.9">U7</text>
<text x="173.3" y="285.7">R33</text>
<text x="240.1" y="285.7">STM32F407 Controller[104.14,175.26]</text>
<text x="173.3" y="290.8">10K</text>
<text x="240.1" y="288.2">STM32F407 Controller[101.6,129.54]</text>
<text x="202.7" y="294.6">IMP34DT05TR</text>
<text x="328.7" y="300.9">C:\Users\Rohit\OneDrive\Desktop\ExtraCurricular\Hardware_design\section-6\DAC and MIC.SchDoc</text>
</g>
</svg>
